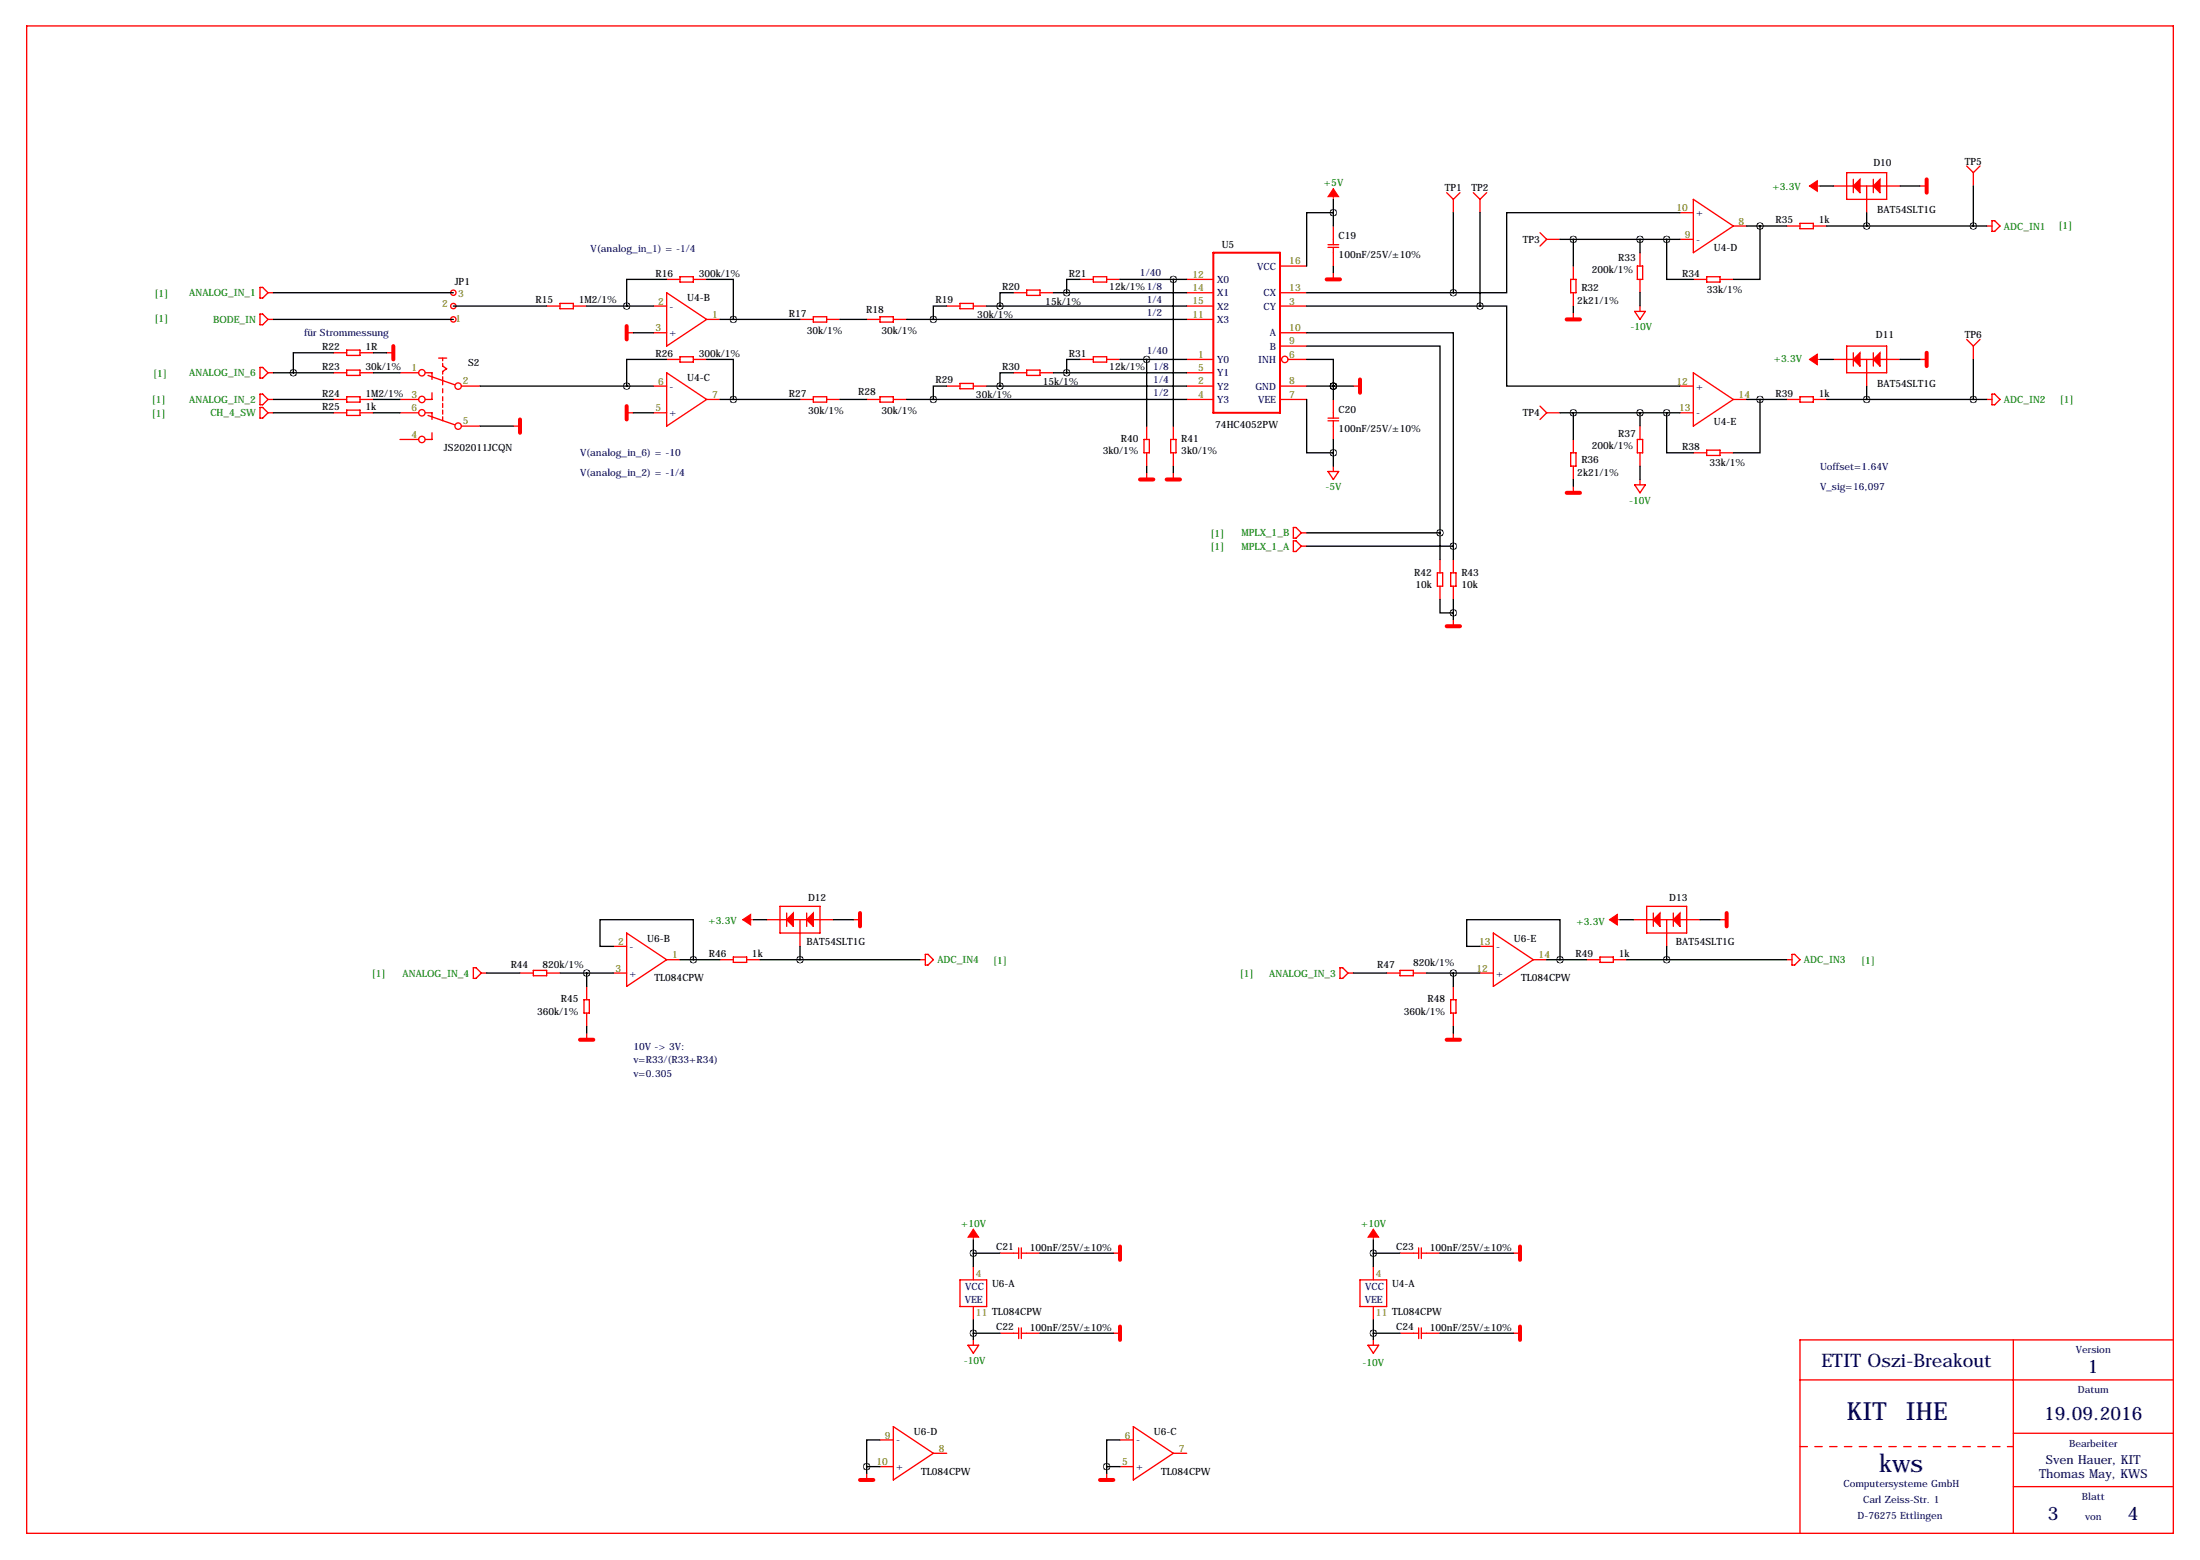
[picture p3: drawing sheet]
<svg xmlns="http://www.w3.org/2000/svg" width="419mm" height="297mm" viewBox="0 0 419 297" stroke-linecap="round" stroke-linejoin="round" font-family="sans-serif">
<g fill="none" stroke="#f00" stroke-width=".25">
<path d="M5.1 4.9h408.9v287.1h-408.9zM275.6 36.7l1.3 1.3M276.9 38v2.5M278.1 36.7l-1.2 1.3M280.7 36.7l1.2 1.3M281.9 38v2.5M283.2 36.7l-1.3 1.3M322.6 38l7.6 5-7.6 5.1zM349.2 35.4h12.7M351.8 32.9h7.6v5.1h-7.6zM353.1 34.1v2.6M355.6 35.4v5.1"/>
<path d="M356.9 34.1v2.6M365.8 35.4h1.2M374.6 31.6l1.3 1.3M375.9 32.9v2.5M377.2 31.6l-1.3 1.3M49.5 54.7h.5l1.1 1-1.1 1.1h-.5zM49.5 59.8h.5l1.1 1-1.1 1h-.5zM51.1 55.7h1M104.1 58.3h2.6M106.7 57.8h2.5v1h-2.5zM109.2 58.3h2.6M124.5 58.3h2.5"/>
<path d="M127 55.7l7.6 5.1-7.6 5.1zM127 53.2h2.5M129.5 52.7h2.6v1h-2.6zM132.1 53.2h2.5M180.3 58.3h2.6M182.9 57.8h2.5v1h-2.5zM185.4 58.3h2.6M193 55.7h2.6M195.6 55.2h2.5v1h-2.5zM198.1 55.7h2.6M205.7 53.2h2.6M208.3 52.7h2.5v1h-2.5z"/>
<path d="M210.8 53.2h2.6M226.1 58.3h5M226.1 55.7h5M226.1 53.2h5M243.8 58.3h5.1M243.8 55.7h5.1M243.8 50.7h5.1M253 46.6h2M253 47.1h2M254 43v3.6M254 47.1v3.6M254 51.9v1.3"/>
<path d="M293.4 44.3l1.2 1.3M294.6 45.6h2.6M294.6 45.6l-1.2 1.2M299.2 53.2h1v2.5h-1zM299.7 50.7v2.5M299.7 55.7v2.6M299.7 59.5v1.3M311.4 59.3h2l-1 1.5zM311.9 50.7h1v2.5h-1zM312.4 48.1v2.6M312.4 53.2v2.5M312.4 58.3v1"/>
<path d="M320 45.6h2.6M320 40.5h2.6M322.6 53.2h2.5M325.1 52.7h2.6v1h-2.6zM327.7 53.2h2.5M330.2 43h2.5M340.4 43h2.5M342.9 42.5h2.5v1h-2.5zM345.4 43h2.6M378.5 43h1M379.5 42h.5l1 1-1 1.1h-.5zM49.5 77.6h.5l1.1 1-1.1 1h-.5z"/>
<path d="M49.5 75h.5l1.1 1.1-1.1 1h-.5zM49.5 70h.5l1.1 1-1.1 1h-.5zM51.1 60.8h1M51.1 78.6h1M51.1 76.1h1M51.1 71h1M63.5 78.6h2.5M63.5 76.1h2.5M63.5 71h2.5M63.5 67.2h2.5M66 75.6h2.6v1h-2.6zM66 70.5h2.6v1h-2.6z"/>
<path d="M66 66.7h2.6v1h-2.6zM66 78.1h2.6v1h-2.6zM68.6 78.6h2.5M68.6 76.1h2.5M68.6 71h2.5M68.6 67.2h2.5M73.7 67.2h1.2M76.2 78.6h3.6M76.2 76.1h3.6M76.2 71h3.6M81 78.6h1.3v1.3M81 71h1.3v1.2"/>
<path d="M81.5 71.5l5.1 1.8M81.5 79.1l5.1 1.8M82.3 74.8v1.3h-1.3M83.6 68.2h1.5M84.3 68.2v.5M84.3 69.2v.5l.8 .5-.8 .5v.5M84.3 71.7v1.6M84.3 74v.8M84.3 75.6v.7M84.3 76.8v.8M84.3 78.1v.8M84.3 79.4v.7"/>
<path d="M87.9 73.5h3.5M119.4 63.4h1.2M119.4 78.6h1.2M124.5 63.4h2.5M124.5 73.5h2.5M124.5 78.6h2.5M127 71l7.6 5.1-7.6 5zM127 68.4h2.5M129.5 67.9h2.6v1h-2.6zM132.1 68.4h2.5M134.6 60.8h2.6M134.6 76.1h2.6"/>
<path d="M152.4 60.8h2.5M152.4 76.1h2.5M154.9 60.3h2.6v1h-2.6zM154.9 75.6h2.6v1h-2.6zM157.5 60.8h2.5M157.5 76.1h2.5M165.1 60.8h2.5M165.1 76.1h2.5M167.6 60.3h2.6v1h-2.6zM167.6 75.6h2.6v1h-2.6zM170.2 60.8h2.5M170.2 76.1h2.5"/>
<path d="M180.3 73.5h2.6M182.9 73h2.5v1h-2.5zM185.4 73.5h2.6M193 71h2.6M195.6 70.5h2.5v1h-2.5zM198.1 71h2.6M205.7 68.4h2.6M208.3 67.9h2.5v1h-2.5zM210.8 68.4h2.6M226.1 60.8h5M226.1 73.5h5M226.1 76.1h5"/>
<path d="M226.1 68.4h5M226.1 71h5M243.8 63.4h5.1M243.8 73.5h5.1M243.8 76.1h5.1M243.8 65.9h5.1M245.4 68.4h3.5M253 79.6h2M254 76.1v3.5M257.8 73.5h1.3M293.4 77.3l1.2 1.3M294.6 78.6h2.6"/>
<path d="M294.6 78.6l-1.2 1.3M320 73.5h2.6M320 78.6h2.6M322.6 71l7.6 5.1-7.6 5zM330.2 76.1h2.5M340.4 76.1h2.5M342.9 75.6h2.5v1h-2.5zM345.4 76.1h2.6M349.2 68.4h12.7M351.8 65.9h7.6v5.1h-7.6zM353.1 67.2v2.5M355.6 68.4v5.1"/>
<path d="M356.9 67.2v2.5M365.8 68.4h1.2M374.6 64.6l1.3 1.3M375.9 65.9v2.5M377.2 64.6l-1.3 1.3M378.5 76.1h1M379.5 75h.5l1 1.1-1 1h-.5zM76.2 83.7h3.6M82.3 82.4v1.3h-1.3M87.9 81.1h3.5M97.8 81.1h1.3M217.9 83.7h1v2.5h-1z"/>
<path d="M218.4 81.1v2.6M218.4 86.2v2.6M218.4 90v1.3M223 83.7h1v2.5h-1zM223.5 81.1v2.6M223.5 86.2v2.6M223.5 90v1.3M253 80.1h2M253 89.8h2l-1 1.5zM254 80.1v3.6M254 88.8v1M299.2 86.2h1v2.6h-1z"/>
<path d="M299.7 83.7v2.5M299.7 88.8v2.5M299.7 92.6v1.2M311.4 92.3h2l-1 1.5zM311.9 83.7h1v2.5h-1zM312.4 81.1v2.6M312.4 86.2v2.6M312.4 91.3v1M322.6 86.2h2.5M325.1 85.7h2.6v1h-2.6zM327.7 86.2h2.5M246.4 100.4h.5l1 1.1-1 1h-.5z"/>
<path d="M246.4 103h.5l1 1-1 1h-.5zM247.9 101.5h1M247.9 104h1M273.8 109.1h1v2.5h-1zM274.3 106.5v2.6M274.3 111.6v2.6M276.4 109.1h1v2.5h-1zM276.9 106.5v2.6M276.9 111.6v2.6M276.9 118v1.2M119.4 177.7l7.6 5-7.6 5.1zM146 175.1h12.7"/>
<path d="M148.6 172.6h7.6v5.1h-7.6zM149.9 173.8v2.6M152.4 175.1v5.1M153.7 173.8v2.6M162.6 175.1h1.2M284.5 177.7l7.6 5-7.6 5.1zM311.1 175.1h12.7M313.7 172.6h7.6v5.1h-7.6zM315 173.8v2.6M317.5 175.1v5.1M318.8 173.8v2.6M327.7 175.1h1.2"/>
<path d="M90.2 184.3h.5l1 1-1 1h-.5zM91.7 185.3h1M99.1 185.3h2.5M101.6 184.8h2.5v1h-2.5zM104.1 185.3h2.6M111.3 190.4h1v2.5h-1zM111.8 187.8v2.6M111.8 192.9v2.5M111.8 196.7v1.3M116.8 180.2h2.6M116.8 185.3h2.6M127 182.7h2.5"/>
<path d="M137.2 182.7h2.5M139.7 182.2h2.5v1h-2.5zM142.2 182.7h2.6M175.3 182.7h1M176.3 181.7h.5l1 1-1 1.1h-.5zM255.3 184.3h.5l1 1-1 1h-.5zM256.8 185.3h1M264.2 185.3h2.5M266.7 184.8h2.5v1h-2.5zM269.2 185.3h2.6M276.4 190.4h1v2.5h-1zM276.9 187.8v2.6"/>
<path d="M276.9 192.9v2.5M276.9 196.7v1.3M281.9 180.2h2.6M281.9 185.3h2.6M292.1 182.7h2.5M302.3 182.7h2.5M304.8 182.2h2.5v1h-2.5zM307.3 182.7h2.6M340.4 182.7h1M341.4 181.7h.5l1 1-1 1.1h-.5zM190.5 238.6h3.6M194.1 237.6v2"/>
<path d="M194.6 238.6h3.5M194.6 237.6v2M212.1 238.6h1.3M266.7 238.6h3.6M270.3 237.6v2M270.8 237.6v2M270.8 238.6h3.5M288.3 238.6h1.3M182.9 243.7h5.1v5.1h-5.1zM184.4 256.1h2l-1 1.6zM185.4 241.2v2.5M185.4 248.8v2.5"/>
<path d="M185.4 255.1v1M190.5 253.9h3.6M194.1 252.8v2.1M194.6 253.9h3.5M194.6 252.8v2.1M212.1 253.9h1.3M259.1 243.7h5.1v5.1h-5.1zM260.6 256.1h2l-1 1.6zM261.6 241.2v2.5M261.6 248.8v2.5M261.6 255.1v1M266.7 253.9h3.6"/>
<path d="M270.3 252.8v2.1M270.8 252.8v2.1M270.8 253.9h3.5M288.3 253.9h1.3M383.5 255.1v36.9M414 255.1h-71.1v36.9M167.6 274.2h2.6M167.6 279.3h2.6M170.2 271.6l7.6 5.1-7.6 5.1zM177.8 276.7h2.5M213.4 274.2h2.5M213.4 279.3h2.5"/>
<path d="M215.9 271.6l7.6 5.1-7.6 5.1zM223.5 276.7h2.6M342.9 262.7h71.1M383.5 272.9h30.5M165.1 280.5v1.3M210.8 280.5v1.3M383.5 283.1h30.5"/>
<circle cx="86.4" cy="58.3" r=".51"/>
<circle cx="86.4" cy="55.7" r=".51"/>
<circle cx="80.4" cy="71" r=".61"/>
<circle cx="80.4" cy="78.6" r=".61"/>
<circle cx="80.4" cy="76.1" r=".61"/>
<circle cx="86.4" cy="60.8" r=".51"/>
<circle cx="87.3" cy="73.5" r=".61"/>
<circle cx="244.8" cy="68.4" r=".61"/>
<circle cx="80.4" cy="83.7" r=".61"/>
<circle cx="87.3" cy="81.1" r=".61"/>
</g>
<path d="M342.9 275.4h40.6" fill="none" stroke="#f00" stroke-width=".25" stroke-dasharray="1.4 1.4"/>
<path d="M231.1 48.1h12.7v30.5h-12.7z" fill="none" stroke="#f00" stroke-width=".38"/>
<g fill="#f00" stroke="#f00" stroke-width=".25">
<path d="M353.1 35.4l1.2-1.3v2.6z"/>
<path d="M356.9 35.4l1.2-1.3v2.6z"/>
<path d="M353.1 68.4l1.2-1.2v2.5z"/>
<path d="M356.9 68.4l1.2-1.2v2.5z"/>
<path d="M149.9 175.1l1.2-1.3v2.6z"/>
<path d="M154.9 173.8v2.6l-1.2-1.3z"/>
<path d="M315 175.1l1.2-1.3v2.6z"/>
<path d="M318.8 175.1l1.2-1.3v2.6z"/>
</g>
<g fill="none" stroke="#f00" stroke-width=".76">
<path d="M367 34.1v2.6M252.7 53.2h2.6M74.9 65.9v2.5M99.1 79.9v2.5M119.4 62.1v2.5M119.4 77.3v2.6M259.1 72.2v2.6M298.4 60.8h2.6M367 67.2v2.5M217.2 91.3h2.5M222.2 91.3h2.6M298.4 93.8h2.6"/>
<path d="M275.6 119.2h2.5M163.8 173.8v2.6M328.9 173.8v2.6M110.5 198h2.5M275.6 198h2.5M213.4 237.3v2.6M289.6 237.3v2.6M213.4 252.6v2.5M289.6 252.6v2.5M163.8 281.8h2.6M209.5 281.8h2.6"/>
</g>
<path d="M254 35.9v2.1M344.7 35.4h2M344.7 68.4h2M141.5 175.1h2M306.6 175.1h2M185.4 234v2.1M261.6 234v2.1" fill="none" stroke="#f00" stroke-width=".19"/>
<g fill="#f00" stroke="#f00" stroke-width=".19">
<path d="M344.7 35.4l1.5-1v2z"/>
<path d="M344.7 68.4l1.5-1v2.1z"/>
<path d="M141.5 175.1l1.5-1v2z"/>
<path d="M306.6 175.1l1.5-1v2z"/>
<path d="M254 35.9l1 1.6h-2z"/>
<path d="M261.6 234l1 1.6h-2z"/>
<path d="M185.4 234l1 1.6h-2z"/>
</g>
<g fill="none" stroke="#000" stroke-width=".25">
<path d="M254 38v5M346.7 35.4h2.5M361.9 35.4h3.9M375.9 35.4v7.6M52.1 55.7h34.3M86.4 58.3h17.7M111.8 58.3h12.7M127 53.2h-7.6v5.1M134.6 53.2h5.1v7.6M180.3 58.3h-2.5v2.5M188 58.3h38.1M193 55.7h-2.5v2.6"/>
<path d="M200.7 55.7h25.4M205.7 53.2h-2.5v2.5M213.4 53.2h12.7M223.5 53.2v27.9M248.9 55.7h28M248.9 58.3h33M254 40.5h-5.1v10.2M254 50.7v1.2M276.9 40.5v15.2M281.9 58.3h5.1v15.2h33M281.9 40.5v17.8M297.2 45.6h22.8"/>
<path d="M299.7 45.6v5.1M299.7 58.3v1.2M312.4 45.6v2.5M312.4 55.7v2.6M317.5 45.6v7.6h5.1M320 40.5h-33v15.2h-10.1M332.7 43h7.7M335.3 43v10.2h-5.1M348 43h30.5M355.6 40.5v2.5M52.1 71h11.4M52.1 60.8h34.3"/>
<path d="M52.1 76.1h11.4M52.1 78.6h11.4M63.5 67.2h-7.6v3.8M71.1 71h5.1M71.1 76.1h5.1M71.1 78.6h5.1M71.1 67.2h2.6M91.4 73.5h33.1M120.6 78.6h3.9M120.6 63.4h3.9M127 68.4h-7.6v5.1M134.6 68.4h5.1v7.7"/>
<path d="M137.2 60.8h15.2M137.2 76.1h15.2M160 60.8h5.1M160 76.1h5.1M172.7 60.8h53.4M172.7 76.1h53.4M180.3 73.5h-2.5v2.6M188 73.5h38.1M193 71h-2.5v2.5M200.7 71h25.4M205.7 68.4h-2.5v2.6M213.4 68.4h12.7"/>
<path d="M218.4 68.4v12.7M248.9 68.4h5.1v5.1M248.9 76.1v10.1h5.1M248.9 65.9h25.4v35.6M248.9 63.4h28v40.6M248.9 73.5h8.9M254 73.5h.1M254 73.5v2.6M297.2 78.6h22.8M299.7 78.6v5.1M312.4 78.6v2.5M317.5 78.6v7.6h5.1"/>
<path d="M332.7 76.1h7.7M335.3 76.1v10.1h-5.1M346.7 68.4h2.5M348 76.1h30.5M355.6 73.5v2.6M361.9 68.4h3.9M375.9 68.4v7.7M91.4 81.1h6.4M218.4 88.8v1.2M223.5 88.8v1.2M254 83.7v5.1M299.7 91.3v1.3"/>
<path d="M312.4 88.8v2.5M248.9 101.5h25.4M248.9 104h28M274.3 114.2v2.5h2.6M274.3 101.5v5M276.9 104v2.5M276.9 114.2v3.8M143.5 175.1h2.5M158.7 175.1h3.9M308.6 175.1h2.5M323.8 175.1h3.9M92.7 185.3h6.4"/>
<path d="M106.7 185.3h10.1M111.8 185.3v2.5M111.8 195.4v1.3M116.8 180.2h-2.5v-5.1h17.8v7.6M129.5 182.7h7.7M144.8 182.7h30.5M152.4 180.2v2.5M257.8 185.3h6.4M271.8 185.3h10.1M276.9 185.3v2.5M276.9 195.4v1.3M281.9 180.2h-2.5v-5.1h17.8v7.6"/>
<path d="M294.6 182.7h7.7M309.9 182.7h30.5M317.5 180.2v2.5M185.4 238.6h5.1M185.4 236.1v5.1M198.1 238.6h14M261.6 238.6h5.1M261.6 236.1v5.1M274.3 238.6h14M185.4 253.9h5.1M185.4 251.3v3.8M198.1 253.9h14"/>
<path d="M261.6 253.9h5.1M261.6 251.3v3.8M274.3 253.9h14M165.1 279.3h2.5M165.1 279.3v1.2M167.6 274.2h-2.5v5.1M210.8 279.3h2.6M210.8 279.3v1.2M213.4 274.2h-2.6v5.1"/>
</g>
<path d="M218.4 68.4a.05 .05 0 0 0 .1 0 .05 .05 0 0 0-.1 0zM223.5 53.2a.05 .05 0 0 0 .1 0 .05 .05 0 0 0-.1 0zM312.4 78.6a.05 .05 0 0 0 .1 0 .05 .05 0 0 0-.1 0zM335.2 43a.05 .05 0 0 0 .1 0 .05 .05 0 0 0-.1 0zM335.2 76.1a.05 .05 0 0 0 .1 0 .05 .05 0 0 0-.1 0zM119.3 58.3a.05 .05 0 0 0 .1 0 .05 .05 0 0 0-.1 0zM261.6 253.9a.05 .05 0 0 0 .1 0 .05 .05 0 0 0-.1 0zM185.4 253.9a.05 .05 0 0 0 .1 0 .05 .05 0 0 0-.1 0zM132 182.7a.05 .05 0 0 0 .1 0 .05 .05 0 0 0-.1 0zM111.7 185.3a.05 .05 0 0 0 .1 0 .05 .05 0 0 0-.1 0zM297.1 182.7a.05 .05 0 0 0 .1 0 .05 .05 0 0 0-.1 0zM276.8 185.3a.05 .05 0 0 0 .1 0 .05 .05 0 0 0-.1 0zM119.3 73.5a.05 .05 0 0 0 .1 0 .05 .05 0 0 0-.1 0zM55.8 71a.05 .05 0 0 0 .1 0 .05 .05 0 0 0-.1 0zM274.3 101.5a.05 .05 0 0 0 .1 0 .05 .05 0 0 0-.1 0zM276.8 104a.05 .05 0 0 0 .1 0 .05 .05 0 0 0-.1 0zM276.8 116.7a.05 .05 0 0 0 .1 0 .05 .05 0 0 0-.1 0zM210.8 279.3a.05 .05 0 0 0 .1 0 .05 .05 0 0 0-.1 0zM312.4 45.6a.05 .05 0 0 0 .1 0 .05 .05 0 0 0-.1 0zM375.9 76.1a.05 .05 0 0 0 .1 0 .05 .05 0 0 0-.1 0zM375.9 43a.05 .05 0 0 0 .1 0 .05 .05 0 0 0-.1 0zM276.8 55.7a.05 .05 0 0 0 .1 0 .05 .05 0 0 0-.1 0zM281.9 58.3a.05 .05 0 0 0 .1 0 .05 .05 0 0 0-.1 0zM299.7 78.6a.05 .05 0 0 0 .1 0 .05 .05 0 0 0-.1 0zM299.7 45.6a.05 .05 0 0 0 .1 0 .05 .05 0 0 0-.1 0zM261.6 238.6a.05 .05 0 0 0 .1 0 .05 .05 0 0 0-.1 0zM185.4 238.6a.05 .05 0 0 0 .1 0 .05 .05 0 0 0-.1 0z" fill="#000" stroke="#000" stroke-width="1.3"/>
<g font-size="4.7" fill="#000080">
<text x="351.8" y="270.4">KIT</text>
<text x="363.1" y="270.4">IHE</text>
<text x="358" y="280.3">kws</text>
</g>
<g font-size="3.6" fill="#000080">
<text x="347" y="260.2">ETIT Oszi-Breakout</text>
<text x="397.8" y="261.5">1</text>
<text x="389.4" y="270.4">19.09.2016</text>
<text x="390.1" y="289.4">3</text>
<text x="405.4" y="289.4">4</text>
</g>
<g font-size="2.4" fill="#000080">
<text x="388.5" y="281.4">Thomas May, KWS</text>
<text x="389.7" y="278.8">Sven Hauer, KIT</text>
</g>
<g font-size="1.9" fill="#008000">
<text x="252.2" y="35.5">+5V</text>
<text x="337.6" y="36.2">+3.3V</text>
<text x="381.8" y="43.7">ADC_IN1</text>
<text x="392.1" y="43.5">[1]</text>
<text x="29.4" y="56.5">[1]</text>
<text x="36.1" y="56.4">ANALOG_IN_1</text>
<text x="29.4" y="61.3">[1]</text>
<text x="40.6" y="61.5">BODE_IN</text>
<text x="310.6" y="62.9">-10V</text>
<text x="29.2" y="71.7">[1]</text>
<text x="36.1" y="71.6">ANALOG_IN_6</text>
<text x="337.9" y="68.9">+3.3V</text>
<text x="28.9" y="76.8">[1]</text>
<text x="36.1" y="76.7">ANALOG_IN_2</text>
<text x="381.8" y="76.7">ADC_IN2</text>
<text x="392.4" y="76.8">[1]</text>
<text x="28.9" y="79.4">[1]</text>
<text x="40.1" y="79.3">CH_4_SW</text>
<text x="252.5" y="93.4">-5V</text>
<text x="310.4" y="95.9">-10V</text>
<text x="230.6" y="102.2">[1]</text>
<text x="230.6" y="104.8">[1]</text>
<text x="236.5" y="102.1">MPLX_1_B</text>
<text x="236.5" y="104.7">MPLX_1_A</text>
<text x="135" y="175.9">+3.3V</text>
<text x="300.3" y="176.1">+3.3V</text>
<text x="76.7" y="185.9">ANALOG_IN_4</text>
<text x="178.6" y="183.4">ADC_IN4</text>
<text x="189.2" y="183.5">[1]</text>
<text x="241.8" y="185.9">ANALOG_IN_3</text>
<text x="343.7" y="183.4">ADC_IN3</text>
<text x="354.6" y="183.5">[1]</text>
<text x="70.8" y="186">[1]</text>
<text x="236.2" y="186">[1]</text>
<text x="183.1" y="233.6">+10V</text>
<text x="259.3" y="233.6">+10V</text>
<text x="183.6" y="259.8">-10V</text>
<text x="259.6" y="260">-10V</text>
</g>
<g font-size="1.9">
<text x="356.9" y="31.7">D10</text>
<text x="374.3" y="31.4">TP5</text>
<text x="275.2" y="36.4">TP1</text>
<text x="280.3" y="36.4">TP2</text>
<text x="357.6" y="40.5">BAT54SLT1G</text>
<text x="232.7" y="47.3">U5</text>
<text x="255" y="45.6">C19</text>
<text x="290.1" y="46.2">TP3</text>
<text x="326.5" y="47.8">U4-D</text>
<text x="338.3" y="42.5">R35</text>
<text x="346.5" y="42.5">1k</text>
<text x="124.9" y="52.7">R16</text>
<text x="133.1" y="52.7">300k/1%</text>
<text x="203.6" y="52.7">R21</text>
<text x="255" y="49.2">100nF/25V/±10%</text>
<text x="303.2" y="52">200k/1%</text>
<text x="308.3" y="49.6">R33</text>
<text x="320.5" y="52.7">R34</text>
<text x="86.6" y="54.3">JP1</text>
<text x="102" y="57.8">R15</text>
<text x="110.2" y="57.8">1M2/1%</text>
<text x="130.9" y="57.4">U4-B</text>
<text x="165" y="59.5">R18</text>
<text x="178.2" y="57.8">R19</text>
<text x="190.9" y="55.2">R20</text>
<text x="199.1" y="58">15k/1%</text>
<text x="211.3" y="55.2">12k/1%1/8</text>
<text x="300.5" y="57.8">2k21/1%</text>
<text x="301.2" y="55.5">R32</text>
<text x="325.1" y="55.7">33k/1%</text>
<text x="150.3" y="60.3">R17</text>
<text x="153.7" y="63.6">30k/1%</text>
<text x="167.9" y="63.6">30k/1%</text>
<text x="186.2" y="60.6">30k/1%</text>
<text x="357.4" y="64.4">D11</text>
<text x="374.3" y="64.4">TP6</text>
<text x="61.4" y="70.5">R23</text>
<text x="61.4" y="66.7">R22</text>
<text x="69.6" y="70.5">30k/1%</text>
<text x="69.6" y="66.7">1R</text>
<text x="89.2" y="69.8">S2</text>
<text x="124.9" y="67.9">R26</text>
<text x="133.1" y="67.9">300k/1%</text>
<text x="190.9" y="70.5">R30</text>
<text x="203.6" y="67.9">R31</text>
<text x="211.3" y="70.5">12k/1%</text>
<text x="61.4" y="75.6">R24</text>
<text x="69.6" y="75.6">1M2/1%</text>
<text x="130.9" y="72.6">U4-C</text>
<text x="150.3" y="75.6">R27</text>
<text x="163.5" y="75.3">R28</text>
<text x="178.2" y="73">R29</text>
<text x="185.9" y="75.8">30k/1%</text>
<text x="198.6" y="73.3">15k/1%</text>
<text x="338.3" y="75.6">R39</text>
<text x="346.5" y="75.6">1k</text>
<text x="357.6" y="73.8">BAT54SLT1G</text>
<text x="61.4" y="78.1">R25</text>
<text x="69.6" y="78.1">1k</text>
<text x="153.9" y="78.9">30k/1%</text>
<text x="167.9" y="78.9">30k/1%</text>
<text x="231.5" y="81.5">74HC4052PW</text>
<text x="255" y="78.6">C20</text>
<text x="255" y="82.2">100nF/25V/±10%</text>
<text x="290.1" y="79.3">TP4</text>
<text x="308.3" y="83.2">R37</text>
<text x="326.5" y="80.8">U4-E</text>
<text x="84.6" y="86">JS202011JCQN</text>
<text x="210.1" y="86.5">3k0/1%</text>
<text x="213.5" y="84.2">R40</text>
<text x="225" y="84.2">R41</text>
<text x="225" y="86.5">3k0/1%</text>
<text x="301.2" y="88.3">R36</text>
<text x="303.2" y="85.5">200k/1%</text>
<text x="320.5" y="85.7">R38</text>
<text x="325.6" y="88.8">33k/1%</text>
<text x="300.5" y="90.6">2k21/1%</text>
<text x="269.4" y="109.6">R42</text>
<text x="269.6" y="111.9">10k</text>
<text x="278.4" y="109.6">R43</text>
<text x="278.4" y="111.9">10k</text>
<text x="153.9" y="171.6">D12</text>
<text x="318" y="171.6">D13</text>
<text x="123.3" y="179.3">U6-B</text>
<text x="153.7" y="179.9">BAT54SLT1G</text>
<text x="288.4" y="179.3">U6-E</text>
<text x="319.3" y="179.9">BAT54SLT1G</text>
<text x="97.3" y="184.3">R44</text>
<text x="103.3" y="184.3">820k/1%</text>
<text x="135.1" y="182.2">R46</text>
<text x="143.3" y="182.2">1k</text>
<text x="262.4" y="184.3">R47</text>
<text x="269.2" y="184">820k/1%</text>
<text x="300.2" y="182.2">R49</text>
<text x="308.4" y="182.2">1k</text>
<text x="106.9" y="190.9">R45</text>
<text x="124.7" y="186.8">TL084CPW</text>
<text x="272" y="190.9">R48</text>
<text x="289.8" y="186.8">TL084CPW</text>
<text x="102.3" y="193.2">360k/1%</text>
<text x="267.4" y="193.2">360k/1%</text>
<text x="189.8" y="238">C21</text>
<text x="196.2" y="238.1">100nF/25V/±10%</text>
<text x="266" y="238">C23</text>
<text x="272.4" y="238.1">100nF/25V/±10%</text>
<text x="189" y="245">U6-A</text>
<text x="265.2" y="245">U4-A</text>
<text x="189.8" y="253.2">C22</text>
<text x="196.2" y="253.4">100nF/25V/±10%</text>
<text x="266" y="253.2">C24</text>
<text x="272.4" y="253.4">100nF/25V/±10%</text>
<text x="174.1" y="273.3">U6-D</text>
<text x="219.8" y="273.3">U6-C</text>
<text x="175.5" y="280.8">TL084CPW</text>
<text x="221.2" y="280.8">TL084CPW</text>
</g>
<g font-size="1.9" fill="#808000">
<text x="319.4" y="40.2">10</text>
<text x="321" y="45.3">9</text>
<text x="331.2" y="42.8">8</text>
<text x="227.2" y="52.8">12</text>
<text x="245.6" y="50.3">16</text>
<text x="84.3" y="58.4">2</text>
<text x="87.3" y="56.6">3</text>
<text x="125.4" y="58">2</text>
<text x="227.2" y="55.4">14</text>
<text x="227.2" y="57.9">15</text>
<text x="245.6" y="58">3</text>
<text x="245.6" y="55.4">13</text>
<text x="86.8" y="61.4">1</text>
<text x="124.9" y="63.1">3</text>
<text x="135.6" y="60.6">1</text>
<text x="227.2" y="60.5">11</text>
<text x="245.6" y="63">10</text>
<text x="245.6" y="65.5">9</text>
<text x="78.4" y="70.6">1</text>
<text x="228.3" y="68.1">1</text>
<text x="228.3" y="70.6">5</text>
<text x="245.6" y="68.1">6</text>
<text x="78.4" y="75.7">3</text>
<text x="88.1" y="73.2">2</text>
<text x="125.4" y="73.3">6</text>
<text x="135.6" y="75.8">7</text>
<text x="228.3" y="73.2">2</text>
<text x="228.3" y="75.7">4</text>
<text x="245.6" y="73.2">8</text>
<text x="245.6" y="75.7">7</text>
<text x="319.4" y="73.3">12</text>
<text x="331.2" y="75.8">14</text>
<text x="78.4" y="78.2">6</text>
<text x="78.4" y="83.3">4</text>
<text x="88.1" y="80.8">5</text>
<text x="124.9" y="78.3">5</text>
<text x="319.9" y="78.3">13</text>
<text x="117.8" y="179.9">2</text>
<text x="281.8" y="179.9">13</text>
<text x="117.3" y="185">3</text>
<text x="128" y="182.5">1</text>
<text x="281.3" y="185">12</text>
<text x="293.1" y="182.5">14</text>
<text x="185.9" y="243.2">4</text>
<text x="262.1" y="243.2">4</text>
<text x="185.9" y="250.6">11 TL084CPW</text>
<text x="262.1" y="250.6">11 TL084CPW</text>
<text x="168.6" y="273.9">9</text>
<text x="214.3" y="273.9">6</text>
<text x="167" y="279">10</text>
<text x="178.8" y="276.5">8</text>
<text x="213.8" y="279">5</text>
<text x="224.5" y="276.5">7</text>
</g>
<g font-size="1.9" fill="#000080">
<text x="323.1" y="41.2">+</text>
<text x="323.1" y="46.2">-</text>
<text x="112.5" y="48">V(analog_in_1) = -1/4</text>
<text x="217.2" y="52.6">1/40</text>
<text x="231.9" y="53.9">X0</text>
<text x="239.5" y="51.3">VCC</text>
<text x="127.5" y="58.9">-</text>
<text x="218.4" y="57.7">1/4</text>
<text x="231.9" y="56.4">X1</text>
<text x="231.9" y="58.9">X2</text>
<text x="240.7" y="58.9">CY</text>
<text x="240.7" y="56.4">CX</text>
<text x="57.9" y="64">für Strommessung</text>
<text x="127.5" y="64">+</text>
<text x="218.4" y="60.2">1/2</text>
<text x="231.9" y="61.5">X3</text>
<text x="241.9" y="64">A</text>
<text x="218.4" y="67.3">1/40</text>
<text x="219.7" y="70.4">1/8</text>
<text x="231.9" y="69.1">Y0</text>
<text x="231.9" y="71.6">Y1</text>
<text x="239.7" y="69.1">INH</text>
<text x="241.9" y="66.6">B</text>
<text x="127.5" y="74.2">-</text>
<text x="219.7" y="75.5">1/2</text>
<text x="219.7" y="72.9">1/4</text>
<text x="231.9" y="74.2">Y2</text>
<text x="231.9" y="76.7">Y3</text>
<text x="239.2" y="74.2">GND</text>
<text x="239.7" y="76.7">VEE</text>
<text x="323.1" y="74.2">+</text>
<text x="127.5" y="79.3">+</text>
<text x="323.1" y="79.3">-</text>
<text x="110.5" y="86.9">V(analog_in_6) = -10</text>
<text x="346.7" y="89.4">Uoffset=1.64V</text>
<text x="110.5" y="90.7">V(analog_in_2) = -1/4</text>
<text x="346.7" y="93.2">V_sig=16,097</text>
<text x="119.9" y="180.9">-</text>
<text x="119.9" y="185.9">+</text>
<text x="285" y="180.9">-</text>
<text x="285" y="185.9">+</text>
<text x="120.6" y="199.9">10V -&gt; 3V:</text>
<text x="120.6" y="202.5">v=R33/(R33+R34)</text>
<text x="120.6" y="205">v=0.305</text>
<text x="183.9" y="245.6">VCC</text>
<text x="260.1" y="245.6">VCC</text>
<text x="183.8" y="248.2">VEE</text>
<text x="260" y="248.2">VEE</text>
<text x="395.5" y="257.7">Version</text>
<text x="395.8" y="265.3">Datum</text>
<text x="170.7" y="274.8">-</text>
<text x="216.4" y="274.8">-</text>
<text x="394.2" y="275.4">Bearbeiter</text>
<text x="170.7" y="279.9">+</text>
<text x="216.4" y="279.9">+</text>
<text x="351.2" y="283.1">Computersysteme GmbH</text>
<text x="354.9" y="286.1">Carl Zeiss-Str. 1</text>
<text x="396.6" y="285.6">Blatt</text>
<text x="353.9" y="289.2">D-76275 Ettlingen</text>
<text x="397.2" y="289.4">von</text>
</g>
</svg>
